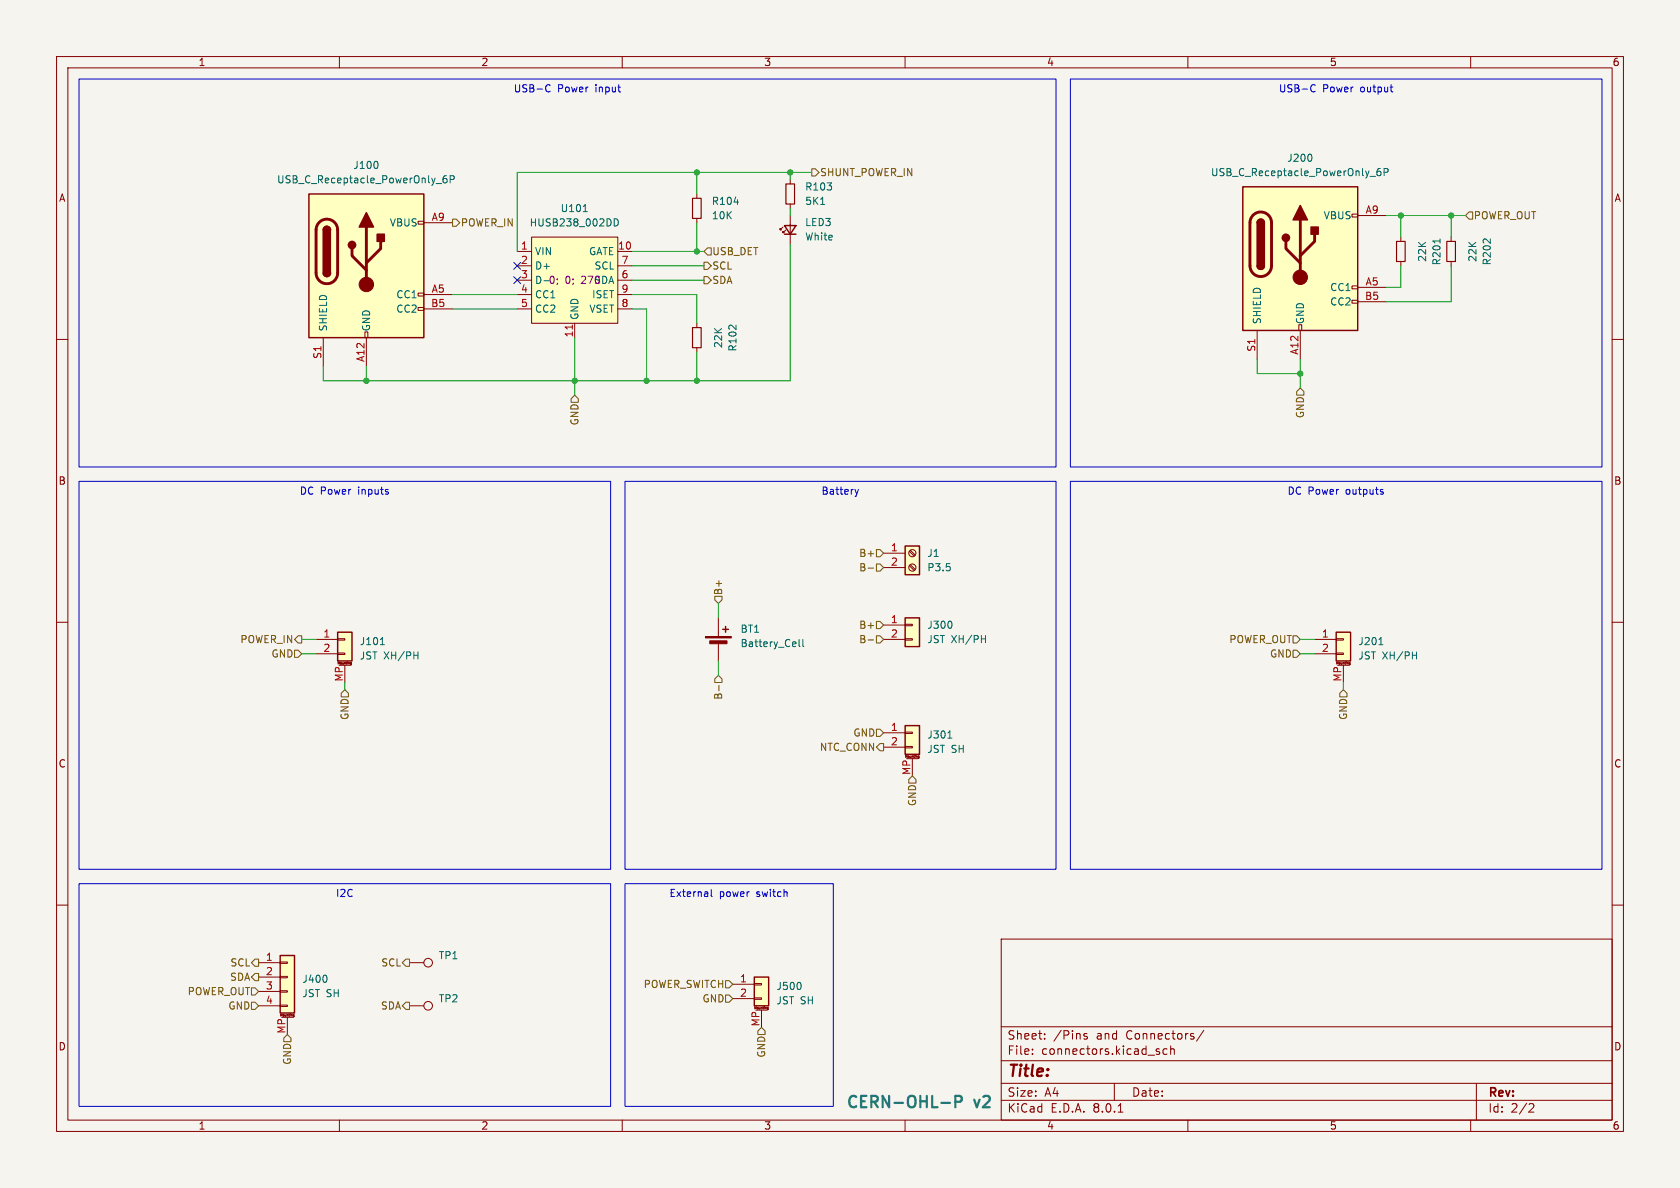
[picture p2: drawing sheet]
<svg xmlns="http://www.w3.org/2000/svg" width="297mm" height="210mm" viewBox="0 0 297 210" stroke-linecap="round" stroke-linejoin="round" font-family="sans-serif">
<path d="M0 0h297v210h-297z" fill="#f5f4ef" stroke="#f5f4ef" stroke-width=".18"/>
<g fill="none" stroke="#840000" stroke-width=".18">
<path d="M10 10h277v190h-277zM12 12h273v186h-273zM60 10v2M110 10v2M160 10v2M210 10v2M260 10v2M10 60h2M285 60h2M10 110h2M127 109.2v3.3M127 113.5v3.3"/>
<path d="M285 110h2M10 160h2M285 160h2M177 166h108v32h-108zM60 198v2M110 198v2M160 198v2M177 194.5h108M177 191.5h108M177 187.5h108M177 181.5h108M182.5 186.3v.1"/>
<path d="M182.5 185.5v.1M184.7 183.6v.1M184.7 182.8v.1M192.2 182.8l-.4-.1-.2 .2 .1 .2 .5 .2v.3h-.6M197 191.5v3M197.7 196.6h.8M204.6 185.9l.4 .1v.2l-.2 .2h-.3M204.6 185.4l.4 .1M206.3 185.5l-.4-.1-.3 .3v.4l.1 .2h.6M207 185.5l.2-.1 .3 .1 .1 .9M207 184.9v1.5M210 198v2"/>
<path d="M212.8 182.1l-1.3 2M260 198v2M261 191.5v6.5M270.5 195.1l.5 .1 .2 .3-1 1.1h1"/>
</g>
<g fill="#840000" stroke="#840000" stroke-width=".18">
<path d="M124.7 112.5h4.6v.3h-4.6z"/>
<path d="M125.5 113.3h3v.5h-3z"/>
</g>
<path d="M127.8 111.3h1M128.3 110.7v1.1" fill="none" stroke="#840000" stroke-width=".25"/>
<path d="M141.3 113v1.1l.1 .2M141.9 113v1.1l.2 .2" fill="none" stroke="#006464" stroke-width=".18"/>
<path d="M236.2 111.8h2.6v5h-2.6z" fill="#ffffc2"/>
<g fill="none" stroke="#840000" stroke-width=".18">
<path d="M232.4 113h3.8M232.4 115.6h3.8M236.2 115.4h1.3v.3h-1.3zM236.2 112.9h1.3v.3h-1.3zM236.5 117.6h2M237.5 117.6v3.1M238.5 117.5h.1M238.5 117.4h.1M238.5 117.2h.1M238.6 117.1l-.1 .1M238.6 117.1l.1 .1M238.7 117.1v.3l-.1 .1"/>
<path d="M238.7 117.4h-.1"/>
</g>
<path d="M236.2 111.8h2.6v5h-2.6z" fill="none" stroke="#840000" stroke-width=".25"/>
<path d="M243.8 114h.7M249.7 115.8h.7M250.4 115.2v1.3" fill="none" stroke="#006464" stroke-width=".18"/>
<path d="M219.7 33h20.3v25.4h-20.3z" fill="#ffffc2"/>
<g fill="none" stroke="#840000" stroke-width=".18">
<path d="M239 37.8h1v.6h-1zM240 38.1h5.1M222.2 58.4v5.1M229.6 57.4h.5v1h-.5zM229.9 58.4v5.1M239 53.1h1v.5h-1zM239 50.5h1v.6h-1zM240 50.8h5.1M240 53.3h5.1M247.6 41.9v.8M247.6 46.2v.8M256.5 41.9v.8"/>
<path d="M256.5 46.2v.8"/>
</g>
<path d="M219.7 33h20.3v25.4h-20.3zM222.2 39.4a.64 .64 0 0 1 .7-.7 .64 .64 0 0 1 .6 .7M222.2 47a.64 .64 0 0 0 .7 .6 .64 .64 0 0 0 .6-.6" fill="none" stroke="#840000" stroke-width=".25"/>
<path d="M221.5 38a1.91 1.91 0 0 1 2.1-.4 1.91 1.91 0 0 1 1.2 1.8v7.6a1.91 1.91 0 0 1-1.9 1.9 1.91 1.91 0 0 1-1.9-1.9v-7.8l.2-.6zM229.9 38.9v10.1M227.3 42.7v1.2l2.6 2.6M232.4 41.4v1.3l-2.5 2.5" fill="none" stroke="#840000" stroke-width=".51"/>
<g fill="#840000" stroke="#840000" stroke-width=".25">
<path d="M222.2 47h1.3a.64 .64 0 0 1-.6 .6 .64 .64 0 0 1-.7-.6z"/>
<path d="M222.2 39.4h1.3v7.6h-1.3z"/>
<path d="M222.4 38.9a.64 .64 0 0 1 .7-.1 .64 .64 0 0 1 .4 .6h-1.3z"/>
<path d="M229.9 36.3l1.2 2.6h-2.5z"/>
<path d="M231.8 40.1h1.2v1.3h-1.2z"/>
<circle cx="227.3" cy="42" r=".63"/>
</g>
<circle cx="229.9" cy="49" r="1.27" fill="#840000" stroke="#840000" stroke-width=".18"/>
<path d="M231.8 27.4l.1 .3-.1 .7M242.2 31.2h1M244 29.8l-.3 .1a.86 .86 0 0 0 0 1.2l.4-.2v-.4l-.2-.2h-.4l-.1 .2M244.7 30.5l.6-.1 .1-.2v-.3l-.7-.1v1.3M254.6 42.2v.8" fill="none" stroke="#006464" stroke-width=".18"/>
<path d="M246.9 42.7h1.5v3.5h-1.5zM255.8 42.7h1.5v3.5h-1.5z" fill="none" stroke="#840000" stroke-width=".2"/>
<path d="M59.7 111.8h2.5v5h-2.5z" fill="#ffffc2"/>
<path d="M55.9 113h3.8M55.9 115.6h3.8M59.7 115.4h1.3v.3h-1.3zM59.7 112.9h1.3v.3h-1.3zM59.9 117.6h2.1M61 117.6v3.1M62 117.5h.1M62 117.4h.1M62.1 117.5h.1M62.1 117.1v.4M62.1 117.2h-.1" fill="none" stroke="#840000" stroke-width=".18"/>
<path d="M59.7 111.8h2.5v5h-2.5z" fill="none" stroke="#840000" stroke-width=".25"/>
<path d="M67.2 114h.8M73.2 115.8h.7M73.9 115.2v1.3" fill="none" stroke="#006464" stroke-width=".18"/>
<path d="M133.3 172.7h2.6v5.1h-2.6z" fill="#ffffc2"/>
<g fill="none" stroke="#840000" stroke-width=".18">
<path d="M123.2 34.3v.8M123.2 38.6v.8M139.7 31.8v.7M139.7 36.1v.7M139.7 38.1v5.1M123.2 57.2v.7M138.4 40.1l-.5 .5v-.2v.2h.3M138.9 40.6l-.5 .5v-.2v.2h.3M123.2 61.5v.7M129.5 174h3.8M129.5 176.5h3.8M133.3 176.4h1.3v.3h-1.3z"/>
<path d="M133.3 173.9h1.3v.2h-1.3zM133.6 178.6h2M134.6 178.6v3M135.6 178.5h.2M135.6 178.3h.1M135.7 178.3v.1M135.7 178.1h-.1M135.7 178.1h.1v.3M135.7 178.1h.1M135.8 178.4v.1M135.8 178.3l-.1 .1"/>
</g>
<path d="M138.7 39.9h2l-1 1.5zM138.7 41.4h2M133.3 172.7h2.6v5.1h-2.6z" fill="none" stroke="#840000" stroke-width=".25"/>
<path d="M129.8 35.7h.8M145.1 36.1h.7M141.5 173.8l.1 .3-.1 .7" fill="none" stroke="#006464" stroke-width=".18"/>
<path d="M122.4 35.1h1.6v3.5h-1.6zM138.9 32.5h1.6v3.6h-1.6zM122.4 57.9h1.6v3.6h-1.6z" fill="none" stroke="#840000" stroke-width=".2"/>
<path d="M54.6 34.3h20.3v25.4h-20.3z" fill="#ffffc2"/>
<path d="M73.9 39.1h1v.5h-1zM74.9 39.4h5.1M57.1 59.7v5.1M64.5 58.7h.5v1h-.5zM64.8 59.7v5.1M73.9 54.4h1v.5h-1zM73.9 51.8h1v.5h-1zM74.9 52.1h5.1M74.9 54.6h5.1" fill="none" stroke="#840000" stroke-width=".18"/>
<path d="M54.6 34.3h20.3v25.4h-20.3zM57.1 48.3a.64 .64 0 0 0 .7 .6 .64 .64 0 0 0 .6-.6M57.1 40.6a.64 .64 0 0 1 .7-.6 .64 .64 0 0 1 .6 .6" fill="none" stroke="#840000" stroke-width=".25"/>
<path d="M56.4 39.3a1.91 1.91 0 0 1 2.1-.4 1.91 1.91 0 0 1 1.2 1.7v7.7a1.91 1.91 0 0 1-1.9 1.9 1.91 1.91 0 0 1-1.9-1.9v-7.8l.2-.6zM62.2 43.9v1.3l2.6 2.6M64.8 40.1v10.2M67.3 42.7v1.2l-2.5 2.6" fill="none" stroke="#840000" stroke-width=".51"/>
<g fill="#840000" stroke="#840000" stroke-width=".25">
<path d="M57.1 48.3h1.3a.64 .64 0 0 1-.6 .6 .64 .64 0 0 1-.7-.6z"/>
<path d="M57.1 40.6h1.3v7.7h-1.3z"/>
<path d="M57.3 40.2a.64 .64 0 0 1 .7-.1 .64 .64 0 0 1 .4 .5h-1.3z"/>
<path d="M64.8 37.6l1.2 2.5h-2.5z"/>
<path d="M66.7 41.4h1.2v1.3h-1.2z"/>
<circle cx="62.2" cy="43.3" r=".63"/>
</g>
<circle cx="64.8" cy="50.3" r="1.27" fill="#840000" stroke="#840000" stroke-width=".18"/>
<path d="M66.7 28.6l.1 .4-.1 .7M77.1 32.5h1M78.9 31.1h-.3a.86 .86 0 0 0 0 1.2l.4-.1v-.4l-.2-.3-.4 .1-.1 .2M79.6 31.7h.6l.1-.2v-.3l-.7-.1v1.2" fill="none" stroke="#006464" stroke-width=".18"/>
<path d="M94 41.9h15.2v15.3h-15.2z" fill="#ffffc2"/>
<path d="M91.4 44.5h2.6M91.4 47h2.6M91.4 49.5h2.6M91.4 52.1h2.6M91.4 54.6h2.6M94 41.9h15.2v15.3h-15.2zM101.6 57.2v2.5M109.2 44.5h2.6M109.2 47h2.6M109.2 49.5h2.6M109.2 52.1h2.6M109.2 54.6h2.6" fill="none" stroke="#840000" stroke-width=".18"/>
<path d="M101.2 57.5v.7" fill="none" stroke="#a90000" stroke-width=".18"/>
<path d="M103.1 37.4h.7M108.6 38.7a.64 .64 0 0 1 .7 .6 .64 .64 0 0 1-.7 .6z" fill="none" stroke="#006464" stroke-width=".18"/>
<path d="M160 109.2h2.6v5.1h-2.6z" fill="#ffffc2"/>
<path d="M156.2 110.5h3.8M156.2 113h3.8M160 112.9h1.3v.3h-1.3zM160 110.4h1.3v.2h-1.3z" fill="none" stroke="#840000" stroke-width=".18"/>
<path d="M160 109.2h2.6v5.1h-2.6z" fill="none" stroke="#840000" stroke-width=".25"/>
<path d="M168.2 109.9l.1 .4-.1 .6M173.5 112.9h.7M174.2 112.3v1.3" fill="none" stroke="#006464" stroke-width=".18"/>
<path d="M160 96.5h2.6v5.1h-2.6z" fill="#ffffc2"/>
<path d="M160 96.5h2.6v5.1h-2.6z" fill="none" stroke="#840000" stroke-width=".25"/>
<g fill="none" stroke="#840000" stroke-width=".18">
<path d="M156.2 97.8h3.8M160.8 100l.8 .8M160.8 97.5l.8 .8M160.9 99.8l.9 .9M160.9 97.3l.9 .8M156.2 100.3h3.8"/>
<circle cx="161.3" cy="97.8" r=".63"/>
<circle cx="161.3" cy="100.3" r=".63"/>
</g>
<path d="M49.5 168.9h2.6v10.2h-2.6z" fill="#ffffc2"/>
<g fill="none" stroke="#840000" stroke-width=".18">
<path d="M45.7 170.2h3.8M45.7 172.7h3.8M45.7 175.3h3.8M45.7 177.8h3.8M49.5 177.7h1.3v.2h-1.3zM49.5 175.1h1.3v.3h-1.3zM49.5 172.6h1.3v.2h-1.3zM49.5 170.1h1.3v.2h-1.3zM49.8 179.8h2M50.8 179.8v3.1M51.8 179.7l.1 .1M51.8 179.6h.2"/>
<path d="M51.8 179.4h.1M51.8 179.4h.2M51.9 179.8h.1M52 179.7l-.1 .1M52 179.4v.3M72.4 170.2h2.5"/>
<circle cx="75.7" cy="170.2" r=".76"/>
</g>
<path d="M49.5 168.9h2.6v10.2h-2.6z" fill="none" stroke="#840000" stroke-width=".25"/>
<path d="M57.7 172.5l.1 .4-.1 .6" fill="none" stroke="#006464" stroke-width=".18"/>
<path d="M160 128.3h2.6v5.1h-2.6z" fill="#ffffc2"/>
<g fill="none" stroke="#840000" stroke-width=".18">
<path d="M156.2 129.5h3.8M156.2 132.1h3.8M160 132h1.3v.2h-1.3zM160 129.4h1.3v.3h-1.3zM160.3 134.1h2M161.3 134.1v3.1M162.3 133.7h.2v.3h-.2M162.3 133.9h.1M162.3 133.9h.2M72.4 177.8h2.5"/>
<circle cx="75.7" cy="177.8" r=".76"/>
</g>
<path d="M160 128.3h2.6v5.1h-2.6z" fill="none" stroke="#840000" stroke-width=".25"/>
<path d="M167.6 130.5h.7" fill="none" stroke="#006464" stroke-width=".18"/>
<g fill="none" stroke="#725600" stroke-width=".18">
<path d="M80 38.7h.6l.7 .7-.7 .6h-.6zM143.5 29.8h.6l.7 .7-.7 .6h-.6zM259.7 37.5h.6v1.2h-.6l-.6-.6zM124.5 48.9h.6l.6 .6-.6 .7h-.6zM124.5 46.4h.6l.6 .6-.6 .6h-.6zM125.1 43.8h.6v1.3h-.6l-.6-.6zM101.6 69.9l.6 .6v.6h-1.2v-.6zM229.9 68.6l.6 .6v.7h-1.3v-.7zM154.9 97.2h.7l.6 .6-.6 .6h-.7zM154.9 99.7h.7l.6 .6-.6 .7h-.7zM52.1 114.9h.6l.6 .7-.6 .6h-.6zM52.1 113l.6-.6h.6v1.3h-.6z"/>
<path d="M126.4 105.4h1.2v.6l-.6 .7-.6-.7zM153.5 100.4h.9M153.5 113.1h.9M154.9 109.9h.7l.6 .6-.6 .6h-.7zM154.9 112.4h.7l.6 .6-.6 .7h-.7zM228.6 112.4h.6l.7 .6-.7 .7h-.6zM228.6 114.9h.6l.7 .7-.7 .6h-.6zM61 121.9l.6 .7v.6h-1.3v-.6zM126.4 120l.6-.6 .6 .6v.7h-1.2zM127.1 121.2v.9M154.9 128.9h.7l.6 .6-.6 .7h-.7zM155.6 131.4h.6v1.3h-.6l-.7-.6z"/>
<path d="M161.3 137.2l.6 .6v.6h-1.2v-.6zM237.5 121.9l.6 .7v.6h-1.2v-.6zM44.4 177.2h.7l.6 .6-.6 .6h-.7zM44.4 174.6h.7l.6 .7-.6 .6h-.7zM44.4 170.2l.7-.7h.6v1.3h-.6zM45.1 172.1h.6v1.3h-.6l-.7-.7zM71.1 170.2l.7-.7h.6v1.3h-.6zM71.8 177.2h.6v1.2h-.6l-.7-.6zM128.3 175.9h.6l.6 .6-.6 .7h-.6zM128.3 173.4h.6l.6 .6-.6 .6h-.6zM50.8 182.9l.6 .6v.7h-1.2v-.7zM134.6 181.6l.7 .6v.7h-1.3v-.7z"/>
</g>
<path d="M166.4 195h1.5M168.9 194.8h.8a.54 .54 0 0 0 .4-.5 .54 .54 0 0 0-.4-.6h-.8v2" fill="none" stroke="#0099b0" stroke-width=".4"/>
<g fill="none" stroke="#0000c2" stroke-width=".18">
<path d="M14 14h172.7v68.6h-172.7zM96.7 15h.3l.2 .1M97.2 16.1l-.2 .1h-.3M189.2 14h94v68.6h-94zM232 15h.3l.2 .1M232.5 16.1l-.2 .1h-.3M245.7 15.4h.5M246 16.2h.2M14 85.1h93.9v68.6h-93.9zM110.5 85.1h76.2v68.6h-76.2zM151.2 86.5l.3 .9M151.5 87.4l-.2 .3"/>
<path d="M151.8 86.5l-.3 .9M189.2 85.1h94v68.6h-94zM244.4 86.9l.2 .2-.2 .3M244.4 86.5l.1 .1M14 156.2h93.9v39.4h-93.9zM110.5 156.2h36.8v39.4h-36.8zM125.7 157.2v1.1l.2 .2"/>
</g>
<g fill="none" stroke="#009600" stroke-width=".18">
<path d="M123.2 30.5v3.8M123.2 39.4v5.1M139.7 30.5v1.3M139.7 36.8v1.3M143.5 30.5h-52.1v14M245.1 38.1h14M247.6 38.1v3.8M256.5 38.1v3.8M80 54.6h11.4M80 52.1h11.4M101.6 59.7v10.2M111.8 52.1h11.4v5.1"/>
<path d="M111.8 44.5h12.7M111.8 54.6h2.5v12.7M111.8 47h12.7M111.8 49.5h12.7M139.7 43.2v24.1h-82.6v-2.5M247.6 47v3.8h-2.5M256.5 47v6.3h-11.4M64.8 64.8v2.5M123.2 62.2v5.1M222.2 63.5v2.5h7.7M229.9 63.5v5.1M53.3 115.6h2.6"/>
<path d="M53.3 113h2.6M127 106.7v2.5M127 116.8v2.6M229.9 115.6h2.5M229.9 113h2.5M61 120.7v1.2M237.5 120.7v1.2"/>
</g>
<path d="M90.8 48.9l1.2 1.2M90.8 46.4l1.2 1.2M92 48.9l-1.2 1.2M92 46.4l-1.2 1.2" fill="none" stroke="#000084" stroke-width=".18"/>
<g fill="#009600" stroke="#009600" stroke-width=".18">
<circle cx="101.6" cy="67.3" r=".46"/>
<circle cx="123.2" cy="44.5" r=".46"/>
<circle cx="123.2" cy="30.5" r=".46"/>
<circle cx="247.6" cy="38.1" r=".46"/>
<circle cx="139.7" cy="30.5" r=".46"/>
<circle cx="229.9" cy="66" r=".46"/>
<circle cx="114.3" cy="67.3" r=".46"/>
<circle cx="123.2" cy="67.3" r=".46"/>
<circle cx="256.5" cy="38.1" r=".46"/>
<circle cx="64.8" cy="67.3" r=".46"/>
</g>
<text font-size="2.8" fill="#840000" x="178" y="190.9">Title:</text>
<g font-size="2.8" fill="#0099b0">
<text x="149.4" y="196.4">CERN-OHL-P</text>
<text x="172.3" y="196.4">v2</text>
</g>
<g font-size="2.1" fill="#840000">
<text x="178" y="184">Sheet:</text>
<text x="186.2" y="184">/Pins</text>
<text x="193.9" y="184">and</text>
<text x="199.3" y="184">Connectors/</text>
<text x="178" y="186.7">File:</text>
<text x="184.1" y="186.7">connectors.kicad_sch</text>
<text x="178" y="196.9">KiCad</text>
<text x="178" y="194.1">Size:</text>
<text x="184.7" y="194.1">A4</text>
<text x="185.7" y="196.9">E.D.A.</text>
<text x="193.3" y="196.9">8.0.1</text>
<text x="200" y="194.1">Date:</text>
<text x="263" y="194.3">Rev:</text>
<text x="263" y="196.9">Id:</text>
<text x="267.1" y="196.9">2/2</text>
</g>
<g font-size="1.8" fill="#840000">
<text x="35" y="11.9">1</text>
<text x="85" y="11.9">2</text>
<text x="135" y="11.9">3</text>
<text x="185" y="11.9">4</text>
<text x="235" y="11.9">5</text>
<text x="285" y="11.9">6</text>
<text x="10.3" y="35.9">A</text>
<text x="285.3" y="35.9">A</text>
<text x="10.3" y="85.9">B</text>
<text x="285.3" y="85.9">B</text>
<text x="10.3" y="135.9">C</text>
<text x="285.3" y="135.9">C</text>
<text x="10.3" y="185.9">D</text>
<text x="285.3" y="185.9">D</text>
<text x="35" y="199.9">1</text>
<text x="85" y="199.9">2</text>
<text x="135" y="199.9">3</text>
<text x="185" y="199.9">4</text>
<text x="235" y="199.9">5</text>
<text x="285" y="199.9">6</text>
</g>
<g font-size="1.8" fill="#0000c2">
<text x="90.7" y="16.6">USB-C</text>
<text x="98.6" y="16.6">Power</text>
<text x="105.4" y="16.6">input</text>
<text x="226" y="16.6">USB-C</text>
<text x="233.8" y="16.6">Power</text>
<text x="240.6" y="16.6">output</text>
<text x="52.9" y="87.8">DC Power</text>
<text x="63.4" y="87.8">inputs</text>
<text x="145.1" y="87.8">Battery</text>
<text x="227.5" y="87.8">DC Power</text>
<text x="238" y="87.8">outputs</text>
<text x="59.3" y="158.9">I2C</text>
<text x="118.3" y="158.9">External</text>
<text x="127.2" y="158.9">power</text>
<text x="133.8" y="158.9">switch</text>
</g>
<g font-size="1.8" fill="#006464">
<text x="227.5" y="28.8">J200</text>
<text x="48.9" y="32.6">USB_C_Receptacle_PowerOnly_6P</text>
<text x="62.4" y="30.1">J100</text>
<text x="142.2" y="33.9">R103</text>
<text x="214" y="31.3">USB_C_Receptacle_PowerOnly_6P</text>
<text x="68.8" y="40.2">VBUS</text>
<text x="93.5" y="40.2">HUSB238_002DD</text>
<text x="99" y="37.7">U101</text>
<text x="125.7" y="36.4">R104</text>
<text x="125.7" y="39">10K</text>
<text x="142.2" y="40.2">LED3</text>
<text x="142.2" y="36.4">5K1</text>
<text x="233.9" y="39">VBUS</text>
<text x="94.5" y="45.3">VIN</text>
<text x="94.5" y="47.9">D+</text>
<text x="104" y="45.3">GATE</text>
<text x="105" y="47.9">SCL</text>
<text x="142.2" y="42.7">White</text>
<text x="252.3" y="46.4" transform="rotate(-90 252.3 46.4)">22K</text>
<text x="254.9" y="47" transform="rotate(-90 254.9 47)">R201</text>
<text x="261.2" y="46.4" transform="rotate(-90 261.2 46.4)">22K</text>
<text x="263.8" y="47" transform="rotate(-90 263.8 47)">R202</text>
<text x="70" y="52.9">CC1</text>
<text x="94.5" y="52.9">CC1</text>
<text x="104.6" y="52.9">ISET</text>
<text x="104.9" y="50.4">SDA</text>
<text x="235.1" y="51.7">CC1</text>
<text x="58" y="58.7" transform="rotate(-90 58 58.7)">SHIELD</text>
<text x="65.6" y="58.7" transform="rotate(-90 65.6 58.7)">GND</text>
<text x="70" y="55.5">CC2</text>
<text x="94.5" y="55.5">CC2</text>
<text x="102.5" y="56.6" transform="rotate(-90 102.5 56.6)">GND</text>
<text x="104.1" y="55.5">VSET</text>
<text x="223.1" y="57.4" transform="rotate(-90 223.1 57.4)">SHIELD</text>
<text x="230.7" y="57.4" transform="rotate(-90 230.7 57.4)">GND</text>
<text x="235.1" y="54.2">CC2</text>
<text x="127.9" y="61.6" transform="rotate(-90 127.9 61.6)">22K</text>
<text x="130.4" y="62.2" transform="rotate(-90 130.4 62.2)">R102</text>
<text x="163.8" y="98.7">J1</text>
<text x="163.8" y="101.2">P3.5</text>
<text x="130.8" y="112.1">BT1</text>
<text x="163.8" y="111.4">J300</text>
<text x="163.8" y="113.9">JST XH/PH</text>
<text x="63.5" y="114.2">J101</text>
<text x="63.5" y="116.8">JST XH/PH</text>
<text x="130.8" y="114.6">Battery_Cell</text>
<text x="240" y="114.2">J201</text>
<text x="240" y="116.8">JST XH/PH</text>
<text x="163.8" y="130.8">J301</text>
<text x="163.8" y="133.3">JST SH</text>
<text x="53.3" y="173.9">J400</text>
<text x="77.5" y="169.8">TP1</text>
<text x="53.3" y="176.5">JST SH</text>
<text x="77.5" y="177.4">TP2</text>
<text x="137.2" y="175.2">J500</text>
<text x="137.2" y="177.7">JST SH</text>
</g>
<g font-size="1.8" fill="#725600">
<text x="144.9" y="31.3">SHUNT_POWER_IN</text>
<text x="81.4" y="40.2">POWER_IN</text>
<text x="260.5" y="39">POWER_OUT</text>
<text x="125.8" y="45.3">USB_DET</text>
<text x="125.8" y="47.9">SCL</text>
<text x="125.8" y="50.4">SDA</text>
<text x="102.5" y="75.3" transform="rotate(-90 102.5 75.3)">GND</text>
<text x="230.7" y="74" transform="rotate(-90 230.7 74)">GND</text>
<text x="151.8" y="98.7">B+</text>
<text x="151.8" y="101.2">B-</text>
<text x="127.9" y="105.3" transform="rotate(-90 127.9 105.3)">B+</text>
<text x="42.4" y="113.9">POWER_IN</text>
<text x="151.8" y="111.4">B+</text>
<text x="151.8" y="113.9">B-</text>
<text x="217.2" y="113.9">POWER_OUT</text>
<text x="47.9" y="116.4">GND</text>
<text x="224.4" y="116.4">GND</text>
<text x="127.9" y="123.8" transform="rotate(-90 127.9 123.8)">B-</text>
<text x="61.8" y="127.4" transform="rotate(-90 61.8 127.4)">GND</text>
<text x="150.8" y="130.4">GND</text>
<text x="238.4" y="127.4" transform="rotate(-90 238.4 127.4)">GND</text>
<text x="144.8" y="132.9">NTC_CONN</text>
<text x="162.2" y="142.6" transform="rotate(-90 162.2 142.6)">GND</text>
<text x="40.6" y="173.6">SDA</text>
<text x="40.6" y="171">SCL</text>
<text x="67.3" y="171">SCL</text>
<text x="33.1" y="176.1">POWER_OUT</text>
<text x="40.3" y="178.7">GND</text>
<text x="67.2" y="178.7">SDA</text>
<text x="113.7" y="174.9">POWER_SWITCH</text>
<text x="124.1" y="177.4">GND</text>
<text x="51.7" y="188.3" transform="rotate(-90 51.7 188.3)">GND</text>
<text x="135.5" y="187.1" transform="rotate(-90 135.5 187.1)">GND</text>
</g>
<g font-size="1.8" fill="#a90000">
<text x="76.2" y="39.1">A9</text>
<text x="241.3" y="37.8">A9</text>
<text x="92" y="44.2">1</text>
<text x="92" y="46.7">2</text>
<text x="109.2" y="44.2">10</text>
<text x="109.8" y="46.7">7</text>
<text x="76.2" y="51.8">A5</text>
<text x="92" y="49.3">3</text>
<text x="92" y="51.8">4</text>
<text x="109.8" y="49.3">6</text>
<text x="109.8" y="51.8">9</text>
<text x="241.2" y="53.1">B5</text>
<text x="241.3" y="50.5">A5</text>
<text x="76.1" y="54.4">B5</text>
<text x="92" y="54.4">5</text>
<text x="101.3" y="59.7" transform="rotate(-90 101.3 59.7)">11</text>
<text x="109.8" y="54.4">8</text>
<text x="56.9" y="63.5" transform="rotate(-90 56.9 63.5)">S1</text>
<text x="64.5" y="64.1" transform="rotate(-90 64.5 64.1)">A12</text>
<text x="222" y="62.3" transform="rotate(-90 222 62.3)">S1</text>
<text x="229.6" y="62.8" transform="rotate(-90 229.6 62.8)">A12</text>
<text x="157.4" y="97.5">1</text>
<text x="157.4" y="100.1">2</text>
<text x="57.1" y="112.8">1</text>
<text x="157.4" y="110.2">1</text>
<text x="157.4" y="112.8">2</text>
<text x="233.6" y="112.8">1</text>
<text x="57.1" y="115.3">2</text>
<text x="233.6" y="115.3">2</text>
<text x="60.7" y="120.6" transform="rotate(-90 60.7 120.6)">MP</text>
<text x="237.2" y="120.6" transform="rotate(-90 237.2 120.6)">MP</text>
<text x="157.4" y="129.3">1</text>
<text x="157.4" y="131.8">2</text>
<text x="161" y="137.1" transform="rotate(-90 161 137.1)">MP</text>
<text x="46.9" y="169.9">1</text>
<text x="46.9" y="172.5">2</text>
<text x="130.7" y="173.7">1</text>
<text x="46.9" y="175">3</text>
<text x="46.9" y="177.5">4</text>
<text x="130.7" y="176.3">2</text>
<text x="50.5" y="182.8" transform="rotate(-90 50.5 182.8)">MP</text>
<text x="134.4" y="181.5" transform="rotate(-90 134.4 181.5)">MP</text>
</g>
<g font-size="1.8" fill="#840084">
<text x="94.5" y="50.4">D- 0;</text>
<text x="99.9" y="50.4">0;</text>
<text x="102.9" y="50.4">270</text>
</g>
<g font-size=".5" fill="#840000">
<text x="59.6" y="117.5">Mounting</text>
<text x="236.2" y="117.5">Mounting</text>
<text x="160" y="134">Mounting</text>
<text x="49.5" y="179.7">Mounting</text>
<text x="133.3" y="178.4">Mounting</text>
</g>
</svg>
